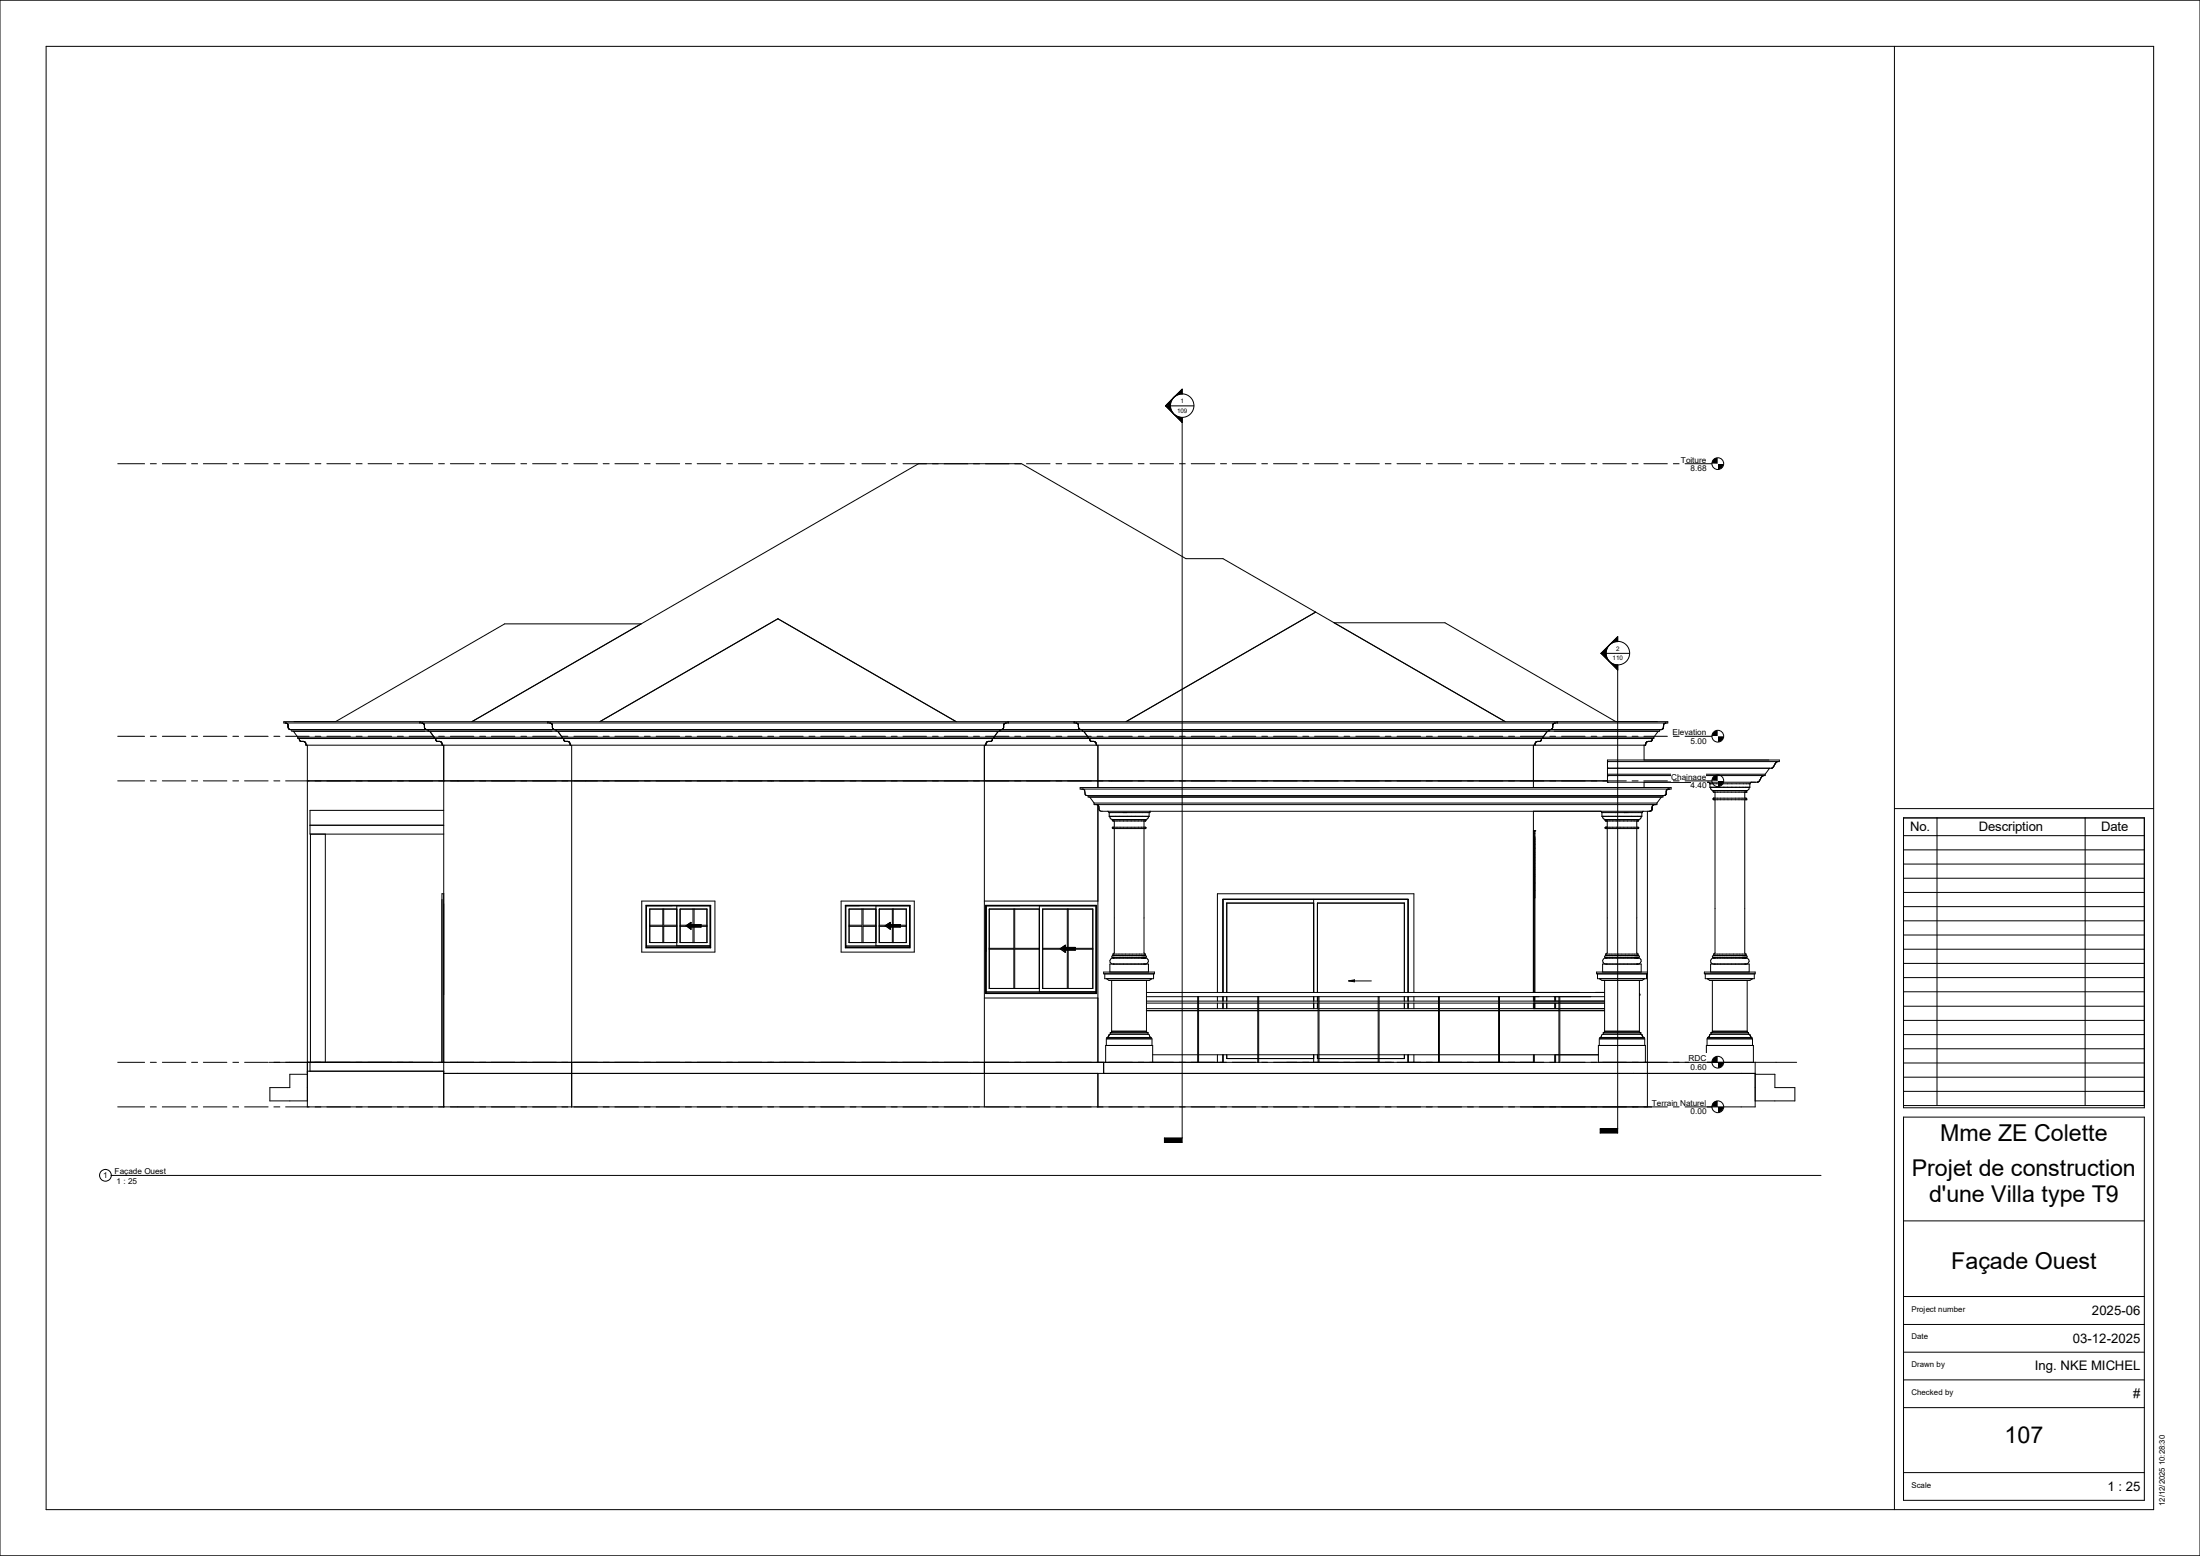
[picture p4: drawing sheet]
<svg xmlns="http://www.w3.org/2000/svg" width="420mm" height="297mm" viewBox="0 0 420 297" stroke-linecap="round" stroke-linejoin="round" font-family="sans-serif">
<path d="M131 176.1h2.8v1.2h-2.8zM169 176.1h2.9v1.2h-2.9zM202.4 180.4h2.9v1.3h-2.9zM257.5 187h1.1v.4h-1.1zM326.8 210.1h1.1v1.2h-1.1zM327.9 211.3h1.2v1h-1.2z" fill="#000"/>
<g fill="none" stroke="#000" stroke-width=".19">
<path d="M251.2 116.8l-17.7-10.2h-7.1l-31.4-18.1h-19.7l-85.2 49.3 32.3-18.7h-26l-32.3 18.7M251.2 116.8l36.2 21-32.7-18.9h21.1l32.7 18.9M251.2 116.8l-36.2 21M54.2 137.8h264.2v.2h-264.2zM54.6 138l.3 .2 .1 .8 .4 .3h261.7l.4-.3 .1-.7 .4-.3M55.7 139.3v.3h261.1v-.3M56 139.6l.9 1.1M80.2 137.8v.2M80.6 138l.3 .2 .2 .8 .3 .3M81.7 139.3v.3M82 139.6l.9 1.1v.3M104.6 137.8v.2"/>
<path d="M105 138l.4 .2 .1 .8 .4 .3M106.2 139.3v.3M106.5 139.6l.8 1.1v.3M114.5 137.8l34-19.7 34 19.7M190.6 139.6l-.9 1.1v.3M190.9 139.3v.3M191.6 139h.1M191.6 138.3h.1M192 138l-.4 .2-.1 .9-.3 .2M192.4 137.8v.2M205.1 137.8v.2M205.5 138l.4 .3v.7l.4 .3"/>
<path d="M206.6 139.3v.3M206.9 139.6l.8 1.1v.3M295.4 139.6l-.8 1.1v.3M295.7 139.3v.3M296.5 138.3h.1M296.7 138v.1M296.7 138l-.2 .2-.2 .9-.3 .2M296.8 138h-.1M297.3 137.8v.2M316.6 139.6l-.9 1.1M56.9 140.7h258.8M56.9 140.7v.3h258.8v-.3"/>
<path d="M57.1 141v.2l.3 .3h.6l.3 .2 .1 .5h255.8a.56 .56 0 0 1 .4-.7h.6l.2-.2v-.3M58 141.6h.1M58.7 149.1h248.2M58.7 142.2v69.1h276.4v-8.5M59.2 157.5h25.5M59.3 159.2v43.6M62.1 159.2v43.6M83.1 141l.3 .5h.5a.55 .55 0 0 1 .5 .7M84.7 142.2v69.1M84.7 154.7h-25.5v4.5h25.5M107.6 141l.2 .5h.6a.63 .63 0 0 1 .5 .7M109.1 142.2v69.1"/>
<path d="M187.9 142.2v69.1M189.5 141l-.2 .5h-.7a.63 .63 0 0 0-.4 .7M206.2 150.3h112.8v.3h-112.8zM206.8 150.6a.9 .9 0 0 1 .4 1l.1 .2 .4 .1M207.7 151.9h109.8M207.7 151.9v.2h109.8v-.2M208 152.1l.9 1.2M208 141l.1 .4M208.1 141.4h.1M208.2 141.4l.7 .2a.5 .5 0 0 1 .4 .6M208.9 153.3v.3h107.4v-.3M208.9 153.3h107.4"/>
<path d="M209.4 153.6l.2 .1M209.6 142.2v8.1M209.6 153.7v49.1M209.6 153.7l.2 .3v.6l.5 .3h104.6l.4-.2M209.8 153.9h.1M211.5 154.9l.2 .2M211.7 155.1h.1M211.7 155.1h7.7M211.8 155.1v.7h7.6v-.7M211.8 155.8l.3 .6h.3M212.3 156.5h6.4l.1 .1-6.3 .1zM212.3 157.9h6.4l.1 .2-6.3 .1z"/>
<path d="M212.4 156.4l.1 .1M212.7 158.2v23.7l-.2 .2M212.7 156.7v1.2M218.4 158.2v23.7l.3 .2M218.4 156.7v1.2M219.3 155.8l-.1 .3-.5 .4M219.4 155.1h.1M219.7 154.9l-.3 .2M292.7 158.6h.1M292.7 158.6h.3M292.7 142.2v8.1M292.7 154.9v34.5"/>
<path d="M293 158.6h.1M293 158.6v30.8M293.5 141.6l-.3 .1-.2 .5M294.3 141l-.2 .5-.7 .1M305.6 154.9l.2 .2h7.7l.1-.2h.1M305.8 155.1v.7h7.6v-.7M305.9 155.8l.1 .3 .5 .3M306.4 157.9h6.3l.1 .2-6.3 .1zM306.5 156.5h.1M306.5 157.9h.1M306.5 156.5h6.2M306.5 156.5h-.1l.1 .2h6.3v-.2h-.1"/>
<path d="M306.5 156.4v.1M306.8 158.2v23.7l-.3 .2M306.8 156.7v1.2M306.9 149.3h.1M306.9 148.1h.1M306.9 146.6h.1M306.9 145.4h.1M306.9 145.4h32.8v-.3h-32.8v4.2M306.9 147.8h30.1M312.5 158.2v23.7l.2 .2M312.5 156.7v1.2M313.4 155.8l-.3 .6-.4 .1"/>
<path d="M313.9 142.2v2.9M313.9 149.3v1M314.5 154.9v56.4M315.8 153.6l-.4 .3-.1 .8M317.2 152.1l-.9 1.2M318.5 150.6l-.4 .4v.5a.49 .49 0 0 1-.6 .4M326.1 149.3l.3 .3M326.4 149.6h.1M326.4 149.6v.7h7.7v-.7M326.5 150.3l.1 .3 .5 .3M327 152.4h6.3l.2 .2-6.3 .1zM327.4 152.7v29.2l-.2 .2"/>
<path d="M327.4 151.2v1.2M333.1 152.7v29.2l.2 .2M333.1 151.2v1.2M333.3 151.2h.1M333.3 152.7h.1M333.3 150.9l-6.3 .1 .2 .2h6.1M333.3 150.9l.2 .1-.2 .2M334 150.3l-.1 .3-.3 .3h-.3M334.3 149.3l-.2 .3h-7.7M336.7 148l-.4 .3-.5 .9-.3 .1h-28.6M337 147.8v.2h-30.1M337.8 146.6l-.8 1.2"/>
<path d="M339 145.6l-.8 1h-31.3M339 145.6l-.1 .1M339.3 145.4l-.3 .2M84.7 170.6h-.3v32.2M122.5 172h14v9.7h-14zM123.3 172.8h12.4v8.1h-12.4zM123.4 172.9h12.2v7.9h-12.2zM124 176.8h2.5v3.1M126.5 173.5v3.1h-2.5M126.7 173.5v3.1h2.5M129.2 173.5h-5.2v6.4h5.2M129.2 176.8h-2.5v3.1"/>
<path d="M129.2 172.9v7.7M129.8 173.5h5.2v6.4h-5.2zM129.8 176.6h1.3M129.8 176.8h1.3M131 176.7l.9-.6v.4h1.9v.5h-1.9v.4zM132.3 173.5v3M132.3 177v2.9M132.5 173.5v3M132.5 177v2.9M133.8 176.6h1.2M133.8 176.8h1.2M160.6 172h13.9v9.7h-13.9z"/>
<path d="M161.4 172.8h12.3v8.1h-12.3zM161.5 172.9h12.2v7.9h-12.2zM162.1 176.8h2.4v3.1M164.5 173.5v3.1h-2.4M164.8 173.5v3.1h2.4M167.2 173.5h-5.1v6.4h5.1M167.2 172.9v7.7M167.2 176.8h-2.4v3.1M167.9 173.5h5.1v6.4h-5.1zM167.9 176.6h1.2M167.9 176.8h1.2M169 176.7l1-.6v.4h1.9v.5h-1.9v.4z"/>
<path d="M170.3 173.5v3M170.3 177v2.9M170.5 173.5v3M170.5 177v2.9M171.9 176.6h1.1M171.9 176.8h1.1M187.9 172h21.7M188.1 172.8h21.2v16.9h-21.2zM188.3 172.9h21v16.7h-21zM193.5 173.5v7.5h-4.7M193.7 173.5v7.5h4.7M198.4 173.5h-9.6v15.2h9.6"/>
<path d="M198.4 172.9v16.4M199.1 173.5h9.5v15.2h-9.5zM203.8 173.5v7.3M203.9 173.5v7.3M250.8 171.7v17.7M250.8 172.4h-16.6v17M123.4 180.6h12.2M161.5 180.6h12.2M187.9 190.5h21.7M188.3 189.3h21M188.8 181.2h4.7v7.5M198.4 181.2h-4.7v7.5"/>
<path d="M199.1 181h3.4M199.1 181.2h3.4M202.4 181.1l1-.7v.4h1.9v.6h-1.9v.4zM203.8 181.4v7.3M203.9 181.4v7.3M205.3 181h3.3M205.3 181.2h3.3M210.7 185.5h9.7v.4h-9.7zM210.9 185.9v.9h9.3v-.9M211.2 199.6v-1.3h8.7v1.3M211.2 186.8l.5 .4h7.7l.5-.4M211.3 198h8.5"/>
<path d="M211.3 198v.3M211.9 185.5v-1.5h7.3v1.5M212 197.4h7.2M212 197.4v-.3h7.2v.3M212 197.4l-.7 .6M212.2 196.8h6.7M212.2 187.2v9.6M212.3 196.8l-.2 .3M212.5 182.1v.3M212.5 182.8a.6 .6 0 0 0-.6 .5 .6 .6 0 0 0 .3 .6l.1 .1M212.5 182.1h6.2M218.7 182.1v.3"/>
<path d="M218.7 182.4l.2 .3-.2 .1h-6.2M218.7 182.4h-6.4v.4h.2M218.7 182.8a.59 .59 0 0 1 .5 .6 .59 .59 0 0 1-.5 .6M218.9 187.2v9.6M218.9 196.8l.1 .3M218.9 190.2h87.4M218.9 192.9h9.7M218.9 191.1h9.7M218.9 191.5h9.7M218.9 192.5h9.7M218.9 189.4h87.4M219.2 197.4l.6 .6"/>
<path d="M219.8 198v.3M228.6 190.2v12.6M228.8 192.9h11.3M228.8 190.2v12.6M228.8 191.1h11.3M228.8 191.5h11.3M228.8 192.5h11.3M232.4 189.4v-18.8h37.5v18.8M232.4 190.2v.9M232.4 191.5v1M233.5 189.4v-17.7h35.3v17.7M233.5 190.2v.9"/>
<path d="M233.5 191.5v1M234.2 190.2v.9M234.2 191.5v1M240.1 190.2v12.6M240.3 192.9h11.3M240.3 190.2v12.6M240.3 191.1h11.3M240.3 191.5h11.3M240.3 192.5h11.3M250.8 190.2v.9M250.8 191.5v1M251.5 189.4v-17h16.6v17"/>
<path d="M251.5 190.2v.9M251.5 191.5v1M251.6 190.2v12.6M251.8 192.9h11.3M251.8 190.2v12.6M251.8 191.1h11.3M251.8 191.5h11.3M251.8 192.5h11.3M257.5 187.2l1.1-.2v.4zM257.5 187.2h4.3M263.1 190.2v12.6M263.3 192.9h11.3"/>
<path d="M263.3 190.2v12.6M263.3 191.1h11.3M263.3 191.5h11.3M263.3 192.5h11.3M268.1 190.2v.9M268.1 191.5v1M268.8 190.2v.9M268.8 191.5v1M269.9 190.2v.9M269.9 191.5v1M274.6 190.2v12.6M274.8 192.9h11.3"/>
<path d="M274.8 190.2v12.6M274.8 191.1h11.3M274.8 191.5h11.3M274.8 192.5h11.3M286.1 190.2v12.6M286.3 192.9h11.3M286.3 190.2v12.6M286.3 191.1h11.3M286.3 191.5h11.3M286.3 192.5h11.3M292.7 190.2v.9M292.7 191.5v1"/>
<path d="M292.9 190.2v.9M292.9 191.5v1M293 190.2v.9M293 191.5v1M296.8 190.2v.9M296.8 191.5v1M297 190.2v.9M297 191.5v1M297.6 190.2v12.6M297.8 192.9h8.5M297.8 190.2v12.6M297.8 191.1h8.5"/>
<path d="M297.8 191.5h8.5M297.8 192.5h8.5M305 185.9v.9h9.3v-.9M305.3 199.6v-1.3h8.7v1.3M305.4 186.8l.4 .4h7.7l.4-.4M305.4 198h8.5M305.4 198v.3M305.9 185.5v-1.5h7.4v1.5M306.1 197.4h7.1M306.1 197.4v-.3h7.1v.3M306.1 197.4l-.7 .6M306.3 196.8h6.7"/>
<path d="M306.3 187.2v9.6M306.3 196.8l-.1 .3M306.5 182.1h6.2M306.5 182.1v.3M306.5 182.8a.58 .58 0 0 0-.6 .6 .58 .58 0 0 0 .5 .6M312.7 182.4l.2 .1-.1 .3h-6.3M312.7 182.4h-6.2l-.2 .2 .2 .2M312.7 182.1v.3M312.7 182.8l.4 .1a.61 .61 0 0 1 .2 .7 .61 .61 0 0 1-.6 .4M313 187.2v9.8l.1 .1M313 189.6v.5M313.2 197.4l.7 .6"/>
<path d="M313.9 198v.3M314.5 185.5h-9.7v.4h9.7M325.4 185.5h9.7v.4h-9.7zM325.5 185.9v.9h9.4v-.9M325.9 199.6v-1.3h8.7v1.3M325.9 186.8l.5 .4h7.7l.5-.4M326 198h8.4M326 198v.3M326.6 185.5v-1.5h7.3v1.5M326.6 197.4h7.2M326.6 197.4v-.3h7.2v.3M326.6 197.4l-.6 .6"/>
<path d="M326.9 187.2v9.6h6.6M326.9 196.8l-.1 .3M327.2 182.1h6.1M327.2 182.1v.3M327.2 182.8a.58 .58 0 0 0-.6 .5 .58 .58 0 0 0 .4 .7M333.3 182.4l.2 .3-.1 .1h-6.2M333.3 182.4h-6.3l-.1 .4h.3M333.3 182.1v.3M333.3 182.8a.59 .59 0 0 1 .6 .6 .59 .59 0 0 1-.6 .6M333.5 187.2v9.6M333.5 196.8l.2 .3M333.8 197.4l.6 .6"/>
<path d="M334.4 198v.3M51.4 202.8h291.6M58.7 205.1h-3.4v2.5h-3.8v2.5h7.2M58.7 204.5h26M59.2 202.8v1.7M84.7 204.9h250.4M209.6 204.9v6.4M210.7 202.8v2.1M211.1 202.8v-3.2h8.9v3.2M220 201.3h8.6M228.8 201.3h11.3M232.4 201.3v1.5"/>
<path d="M233.5 201.3v1.5M234.2 201.3v.8h5.9M240.3 202.1h10.5M240.3 201.3h11.3M250.8 201.3v1.5M251.5 201.3v.8h.1M251.8 202.1h11.3M251.8 201.3h11.3M263.3 201.3h11.3M268.1 201.3v.8h-4.8M268.8 201.3v1.5M269.9 201.3v1.5"/>
<path d="M274.8 201.3h11.3M286.3 201.3h11.3M292.7 201.3v1.5M292.9 201.3v1.5M296.8 201.3v1.5M297 201.3v1.5M297.8 201.3h7.3M305.1 202.8v-3.2h9v3.2M325.8 202.8v-3.2h8.9v3.2M335.1 205.1h3.7v2.5h3.8v2.5h-7.5"/>
<circle cx="327.9" cy="211.3" r="1.12"/>
</g>
<path d="M59.3 202.8h19.5" fill="none" stroke="#000" stroke-width=".21"/>
<g fill="#fff">
<path d="M315.3 209.6h10.5v1.7h-10.5z"/>
<path d="M322.7 211.2h3.1v1.8h-3.1z"/>
</g>
<g fill="none" stroke="#000" stroke-width=".19">
<path d="M22.5 211.3h5.1M28.7 211.3h1.1M31 211.3h4.5M36.6 211.3h1.1M38.8 211.3h4.5M44.4 211.3h1.2M46.7 211.3h4.5M52.3 211.3h1.1M54.5 211.3h4.5M60.2 211.3h1.1M62.4 211.3h4.5M68 211.3h1.1"/>
<path d="M70.3 211.3h4.5M75.9 211.3h1.1M78.1 211.3h4.5M83.7 211.3h1.1M86 211.3h4.5M91.6 211.3h1.1M93.8 211.3h4.5M99.4 211.3h1.1M101.7 211.3h4.5M107.3 211.3h1.1M109.6 211.3h4.4M115.1 211.3h1.2"/>
<path d="M117.4 211.3h4.5M123 211.3h1.1M125.3 211.3h4.5M130.9 211.3h1.1M133.1 211.3h4.5M138.7 211.3h1.1M141 211.3h4.5M146.6 211.3h1.1M148.8 211.3h4.5M154.4 211.3h1.2M156.7 211.3h4.5M162.3 211.3h1.1"/>
<path d="M164.5 211.3h4.5M170.1 211.3h1.2M172.4 211.3h4.5M178 211.3h1.1M180.3 211.3h4.4M185.8 211.3h1.2M188.1 211.3h4.5M193.7 211.3h1.2M196 211.3h4.4M201.6 211.3h1.1M203.8 211.3h4.5M209.4 211.3h1.2"/>
<path d="M211.7 211.3h4.5M217.3 211.3h1.1M219.5 211.3h4.5M225.2 211.3h1.1M227.4 211.3h4.5M233 211.3h1.1M235.2 211.3h4.5M240.9 211.3h1.1M243.1 211.3h4.5M248.7 211.3h1.2M251 211.3h4.4M256.6 211.3h1.1"/>
<path d="M258.8 211.3h4.5M264.5 211.3h1.1M266.7 211.3h4.5M272.3 211.3h1.1M274.5 211.3h4.5M280.2 211.3h1.1M282.4 211.3h4.5M288 211.3h1.1M290.2 211.3h4.5M295.9 211.3h1.1M298.1 211.3h4.5M303.7 211.3h1.1"/>
<path d="M306 211.3h4.5M311.6 211.3h1.1M313.8 211.3h4.5M319.4 211.3h1.1M321.7 211.3h5.1"/>
<circle cx="327.9" cy="149" r="1.12"/>
</g>
<path d="M326.8 147.9h1.1v1.2h-1.1zM327.9 149.1h1.2v1h-1.2z" fill="#000"/>
<g fill="#fff">
<path d="M319.1 147.4h6.6v1.7h-6.6z"/>
<path d="M322.7 149.1h3.1v1.7h-3.1z"/>
</g>
<g fill="none" stroke="#000" stroke-width=".19">
<path d="M22.5 149.1h5.1M28.7 149.1h1.1M31 149.1h4.5M36.6 149.1h1.1M38.8 149.1h4.5M44.4 149.1h1.2M46.7 149.1h4.5M52.3 149.1h1.1M54.5 149.1h4.5M60.2 149.1h1.1M62.4 149.1h4.5M68 149.1h1.1"/>
<path d="M70.3 149.1h4.5M75.9 149.1h1.1M78.1 149.1h4.5M83.7 149.1h1.1M86 149.1h4.5M91.6 149.1h1.1M93.8 149.1h4.5M99.4 149.1h1.1M101.7 149.1h4.5M107.3 149.1h1.1M109.6 149.1h4.4M115.1 149.1h1.2"/>
<path d="M117.4 149.1h4.5M123 149.1h1.1M125.3 149.1h4.5M130.9 149.1h1.1M133.1 149.1h4.5M138.7 149.1h1.1M141 149.1h4.5M146.6 149.1h1.1M148.8 149.1h4.5M154.4 149.1h1.2M156.7 149.1h4.5M162.3 149.1h1.1"/>
<path d="M164.5 149.1h4.5M170.1 149.1h1.2M172.4 149.1h4.5M178 149.1h1.1M180.3 149.1h4.4M185.8 149.1h1.2M188.1 149.1h4.5M193.7 149.1h1.2M196 149.1h4.4M201.6 149.1h1.1M203.8 149.1h4.5M209.4 149.1h1.2"/>
<path d="M211.7 149.1h4.5M217.3 149.1h1.1M219.5 149.1h4.5M225.2 149.1h1.1M227.4 149.1h4.5M233 149.1h1.1M235.2 149.1h4.5M240.9 149.1h1.1M243.1 149.1h4.5M248.7 149.1h1.2M251 149.1h4.4M256.6 149.1h1.1"/>
<path d="M258.8 149.1h4.5M264.5 149.1h1.1M266.7 149.1h4.5M272.3 149.1h1.1M274.5 149.1h4.5M280.2 149.1h1.1M282.4 149.1h4.5M288 149.1h1.1M290.2 149.1h4.5M295.9 149.1h1.1M298.1 149.1h4.5M303.7 149.1h1.1"/>
<path d="M306 149.1h4.5M311.6 149.1h1.1M313.8 149.1h4.5M319.4 149.1h1.1M321.7 149.1h5.1"/>
<circle cx="327.9" cy="202.8" r="1.12"/>
</g>
<path d="M326.8 201.7h1.1v1.1h-1.1zM327.9 202.8h1.2v1.1h-1.2z" fill="#000"/>
<g fill="#fff">
<path d="M322.4 201.1h3.4v1.8h-3.4z"/>
<path d="M322.7 202.8h3.1v1.7h-3.1z"/>
</g>
<g fill="none" stroke="#000" stroke-width=".19">
<path d="M22.5 202.8h5.1M28.7 202.8h1.1M31 202.8h4.5M36.6 202.8h1.1M38.8 202.8h4.5M44.4 202.8h1.2M46.7 202.8h4.5M52.3 202.8h1.1M54.5 202.8h4.5M60.2 202.8h1.1M62.4 202.8h4.5M68 202.8h1.1"/>
<path d="M70.3 202.8h4.5M75.9 202.8h1.1M78.1 202.8h4.5M83.7 202.8h1.1M86 202.8h4.5M91.6 202.8h1.1M93.8 202.8h4.5M99.4 202.8h1.1M101.7 202.8h4.5M107.3 202.8h1.1M109.6 202.8h4.4M115.1 202.8h1.2"/>
<path d="M117.4 202.8h4.5M123 202.8h1.1M125.3 202.8h4.5M130.9 202.8h1.1M133.1 202.8h4.5M138.7 202.8h1.1M141 202.8h4.5M146.6 202.8h1.1M148.8 202.8h4.5M154.4 202.8h1.2M156.7 202.8h4.5M162.3 202.8h1.1"/>
<path d="M164.5 202.8h4.5M170.1 202.8h1.2M172.4 202.8h4.5M178 202.8h1.1M180.3 202.8h4.4M185.8 202.8h1.2M188.1 202.8h4.5M193.7 202.8h1.2M196 202.8h4.4M201.6 202.8h1.1M203.8 202.8h4.5M209.4 202.8h1.2"/>
<path d="M211.7 202.8h4.5M217.3 202.8h1.1M219.5 202.8h4.5M225.2 202.8h1.1M227.4 202.8h4.5M233 202.8h1.1M235.2 202.8h4.5M240.9 202.8h1.1M243.1 202.8h4.5M248.7 202.8h1.2M251 202.8h4.4M256.6 202.8h1.1"/>
<path d="M258.8 202.8h4.5M264.5 202.8h1.1M266.7 202.8h4.5M272.3 202.8h1.1M274.5 202.8h4.5M280.2 202.8h1.1M282.4 202.8h4.5M288 202.8h1.1M290.2 202.8h4.5M295.9 202.8h1.1M298.1 202.8h4.5M303.7 202.8h1.1"/>
<path d="M306 202.8h4.5M311.6 202.8h1.1M313.8 202.8h4.5M319.4 202.8h1.1M321.7 202.8h5.1"/>
<circle cx="327.9" cy="88.5" r="1.12"/>
</g>
<path d="M326.8 87.4h1.1v1.1h-1.1zM327.9 88.5h1.2v1.1h-1.2z" fill="#000"/>
<g fill="#fff">
<path d="M320.9 86.9h4.9v1.7h-4.9z"/>
<path d="M322.7 88.5h3.1v1.8h-3.1z"/>
</g>
<g fill="none" stroke="#000" stroke-width=".19">
<path d="M22.5 88.5h5.1M28.7 88.5h1.1M31 88.5h4.5M36.6 88.5h1.1M38.8 88.5h4.5M44.4 88.5h1.2M46.7 88.5h4.5M52.3 88.5h1.1M54.5 88.5h4.5M60.2 88.5h1.1M62.4 88.5h4.5M68 88.5h1.1"/>
<path d="M70.3 88.5h4.5M75.9 88.5h1.1M78.1 88.5h4.5M83.7 88.5h1.1M86 88.5h4.5M91.6 88.5h1.1M93.8 88.5h4.5M99.4 88.5h1.1M101.7 88.5h4.5M107.3 88.5h1.1M109.6 88.5h4.4M115.1 88.5h1.2"/>
<path d="M117.4 88.5h4.5M123 88.5h1.1M125.3 88.5h4.5M130.9 88.5h1.1M133.1 88.5h4.5M138.7 88.5h1.1M141 88.5h4.5M146.6 88.5h1.1M148.8 88.5h4.5M154.4 88.5h1.2M156.7 88.5h4.5M162.3 88.5h1.1"/>
<path d="M164.5 88.5h4.5M170.1 88.5h1.2M172.4 88.5h4.5M178 88.5h1.1M180.3 88.5h4.4M185.8 88.5h1.2M188.1 88.5h4.5M193.7 88.5h1.2M196 88.5h4.4M201.6 88.5h1.1M203.8 88.5h4.5M209.4 88.5h1.2"/>
<path d="M211.7 88.5h4.5M217.3 88.5h1.1M219.5 88.5h4.5M225.2 88.5h1.1M227.4 88.5h4.5M233 88.5h1.1M235.2 88.5h4.5M240.9 88.5h1.1M243.1 88.5h4.5M248.7 88.5h1.2M251 88.5h4.4M256.6 88.5h1.1"/>
<path d="M258.8 88.5h4.5M264.5 88.5h1.1M266.7 88.5h4.5M272.3 88.5h1.1M274.5 88.5h4.5M280.2 88.5h1.1M282.4 88.5h4.5M288 88.5h1.1M290.2 88.5h4.5M295.9 88.5h1.1M298.1 88.5h4.5M303.7 88.5h1.1"/>
<path d="M306 88.5h4.5M311.6 88.5h1.1M313.8 88.5h4.5M319.4 88.5h1.1M321.7 88.5h5.1"/>
<circle cx="327.9" cy="140.5" r="1.12"/>
</g>
<path d="M326.8 139.4h1.1v1.1h-1.1zM327.9 140.5h1.2v1.1h-1.2z" fill="#000"/>
<g fill="#fff">
<path d="M319.3 138.9h6.5v1.7h-6.5z"/>
<path d="M322.7 140.5h3.1v1.8h-3.1z"/>
</g>
<g fill="none" stroke="#000" stroke-width=".19">
<path d="M0 0h420v297h-420zM8.8 8.8h402.3v279.4h-402.3zM361.7 8.8v279.4M222.5 77.5h5.4M222.5 77.5l3.2 3.1M222.5 77.5l1.6-1.6a2.3 2.3 0 0 0 0 3.1M224.2 79.1l.9 .5 .6 .1v138.4h-3.4v-.9h3.4M225.7 74.3v.9M225.7 74.3l-3.2 3.2M225.7 74.3l-1.5 1.5 .9-.5 .6-.1M305.6 124.7l3.2 3.2-1.5-1.5 .5 .3 1 .3v89.3h-3.3v-.8h3.3M305.6 124.7h5.5"/>
<path d="M307.3 123.1a2.2 2.2 0 0 0 0 3.2l-1.7-1.6M307.3 123l1-.5h.5v-1l-3.2 3.2M22.5 140.5h5.1M28.7 140.5h1.1M31 140.5h4.5M36.6 140.5h1.1M38.8 140.5h4.5M44.4 140.5h1.2M46.7 140.5h4.5M52.3 140.5h1.1M54.5 140.5h4.5M60.2 140.5h1.1"/>
<path d="M62.4 140.5h4.5M68 140.5h1.1M70.3 140.5h4.5M75.9 140.5h1.1M78.1 140.5h4.5M83.7 140.5h1.1M86 140.5h4.5M91.6 140.5h1.1M93.8 140.5h4.5M99.4 140.5h1.1M101.7 140.5h4.5M107.3 140.5h1.1"/>
<path d="M109.6 140.5h4.4M115.1 140.5h1.2M117.4 140.5h4.5M123 140.5h1.1M125.3 140.5h4.5M130.9 140.5h1.1M133.1 140.5h4.5M138.7 140.5h1.1M141 140.5h4.5M146.6 140.5h1.1M148.8 140.5h4.5M154.4 140.5h1.2"/>
<path d="M156.7 140.5h4.5M162.3 140.5h1.1M164.5 140.5h4.5M170.1 140.5h1.2M172.4 140.5h4.5M178 140.5h1.1M180.3 140.5h4.4M185.8 140.5h1.2M188.1 140.5h4.5M193.7 140.5h1.2M196 140.5h4.4M201.6 140.5h1.1"/>
<path d="M203.8 140.5h4.5M209.4 140.5h1.2M211.7 140.5h4.5M217.3 140.5h1.1M219.5 140.5h4.5M225.2 140.5h1.1M227.4 140.5h4.5M233 140.5h1.1M235.2 140.5h4.5M240.9 140.5h1.1M243.1 140.5h4.5M248.7 140.5h1.2"/>
<path d="M251 140.5h4.4M256.6 140.5h1.1M258.8 140.5h4.5M264.5 140.5h1.1M266.7 140.5h4.5M272.3 140.5h1.1M274.5 140.5h4.5M280.2 140.5h1.1M282.4 140.5h4.5M288 140.5h1.1M290.2 140.5h4.5M295.9 140.5h1.1"/>
<path d="M298.1 140.5h4.5M303.7 140.5h1.1M306 140.5h4.5M311.6 140.5h1.1M313.8 140.5h4.5M319.4 140.5h1.1M321.7 140.5h5.1M361.7 154.3h49.4M363.4 156.1h46v55.4h-46zM363.4 213.2h46v73.2h-46zM363.4 233h46M363.4 247.5h46"/>
<path d="M363.4 252.8h46M363.4 258.1h46M363.4 263.4h46M363.4 268.7h46M363.4 281.1h46"/>
<circle cx="225.7" cy="77.4" r="2.24"/>
<circle cx="308.9" cy="124.7" r="2.24"/>
</g>
<path d="M222.5 76h1.5v1.5h-1.5zM222.5 77.5h1.6v1.5h-1.6zM224.2 79.1h1.5v1.5h-1.5zM224.3 74.3h1.4v1.4h-1.4zM305.6 123.1h1.7v1.6h-1.7zM305.7 124.7h1.6v1.5h-1.6zM307.4 126.4h1.4v1.4h-1.4zM307.4 121.5h1.4v1.5h-1.4zM222.3 217.2h3.4v.9h-3.4zM305.5 215.5h3.3v.8h-3.3z" fill="#000"/>
<g fill="#fff">
<path d="M364.9 282.5h3.8v1.7h-3.8z"/>
<path d="M364.9 264.9h8v1.7h-8z"/>
<path d="M364.9 259.5h6.4v1.7h-6.4z"/>
<path d="M364.9 254.3h3.2v1.6h-3.2z"/>
<path d="M364.9 249h10.3v1.7h-10.3z"/>
</g>
<g fill="none" stroke="#000" stroke-width=".19">
<path d="M363.4 156.1h46v54.9h-46zM363.4 159.5h46M369.8 156.1v54.9M398.1 156.1v54.9M363.4 178.5h46M363.4 175.8h46M363.4 173.1h46M363.4 170.3h46M363.4 167.6h46M363.4 164.9h46M363.4 162.2h46M363.4 197.5h46"/>
<path d="M363.4 194.8h46M363.4 192.1h46M363.4 189.3h46M363.4 186.6h46M363.4 183.9h46M363.4 181.2h46M363.4 208.3h46M363.4 205.6h46M363.4 202.9h46M363.4 200.2h46M21.2 224.4h326.4"/>
<circle cx="20.1" cy="224.3" r="1.12"/>
</g>
<g font-size="4.4">
<text x="370.4" y="217.8">Mme ZE Colette</text>
<text x="365" y="224.5">Projet de construction</text>
<text x="368.3" y="229.4">d'une Villa type T9</text>
<text x="372.5" y="242.3">Façade Ouest</text>
<text x="382.7" y="275.5">107</text>
</g>
<g font-size="2.5">
<text x="364.7" y="158.6">No.</text>
<text x="377.8" y="158.6">Description</text>
<text x="401.1" y="158.6">Date</text>
<text x="399.4" y="251">2025-06</text>
<text x="395.7" y="256.3">03-12-2025</text>
<text x="388.4" y="261.6">Ing. NKE MICHEL</text>
<text x="407.3" y="266.9">#</text>
<text x="402.3" y="284.6">1 : 25</text>
</g>
<g font-size="1.6">
<text x="320.9" y="88.3">Toiture</text>
<text x="322.7" y="90">8.68</text>
<text x="319.3" y="140.3">Elevation</text>
<text x="322.7" y="142">5.00</text>
<text x="319.1" y="148.8">Chainage</text>
<text x="322.7" y="150.5">4.40</text>
<text x="322.4" y="202.6">RDC</text>
<text x="322.7" y="204.2">0.60</text>
<text x="315.3" y="211">Terrain Naturel</text>
<text x="322.7" y="212.7">0.00</text>
<text x="19.7" y="224.9">1</text>
<text x="21.9" y="224.1">Façade Ouest</text>
<text x="22.3" y="225.9">1 : 25</text>
</g>
<g font-size="1.5">
<text x="364.9" y="250.4">Project number</text>
<text x="364.9" y="255.7">Date</text>
<text x="364.9" y="260.9">Drawn by</text>
<text x="364.9" y="266.3">Checked by</text>
<text x="364.9" y="283.9">Scale</text>
<text x="413.2" y="287.4" transform="rotate(-90 413.2 287.4)">12/12/2025 10:28:30</text>
</g>
<g font-size="1.2">
<text x="225.3" y="77">1</text>
<text x="224.7" y="78.8">109</text>
<text x="308.5" y="124.2">2</text>
<text x="307.8" y="126.1">110</text>
</g>
</svg>
